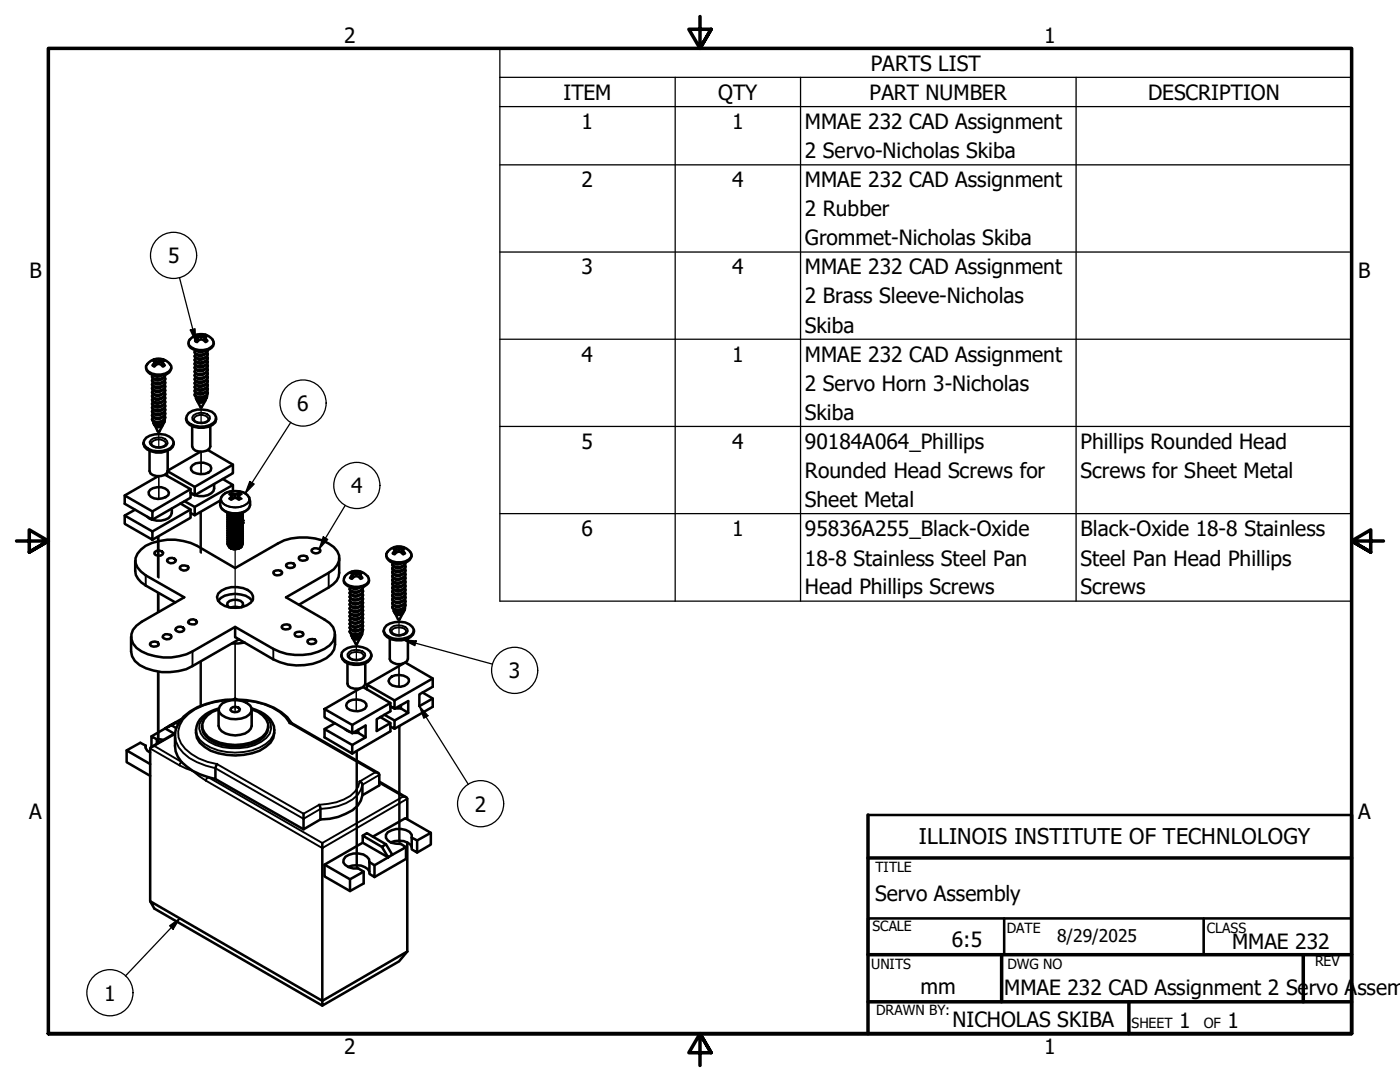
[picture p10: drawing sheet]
<svg xmlns="http://www.w3.org/2000/svg" width="279mm" height="216mm" viewBox="0 0 279 216" stroke-linecap="round" stroke-linejoin="round" font-family="sans-serif">
<!-- layer: Tweak Trail (ANSI) -->
<g fill="none" stroke="#000" stroke-width=".25">
<path d="M31.7 86.2v3.1M31.7 95.1v4.5M40.1 81.3v3.1M40.1 90.2v4.4M31.4 107.1v8.1M31.4 118.2v4M31.7 107v8.3M31.7 118.3v3.9M39.9 102.2v8M40.1 102.1v8.3M46.9 109.6v11.7M31.4 134v14.3"/>
<path d="M31.7 134v14.2M39.9 132.1v8.8M40.1 132v8.8M46.9 128.4v13.7M71.1 128.5v3.2M71.1 137.4v4.5M79.6 123.6v3.2M79.6 132.5v4.5M71.1 149.9v23.4M71.3 149.7v23.4M79.6 145v23.4M79.8 144.8v23.4"/>
</g>
<!-- layer: Visible Narrow (ANSI) -->
<g fill="none" stroke="#000" stroke-width=".38">
<path d="M29.4 72.6l-.3 .6a1.92 1.92 0 0 0 2.1 1.5 2.92 2.92 0 0 0 2.8-1l.2-.5-.3-.6M37.8 67.8l-.1 .5v.5a3.3 3.3 0 0 0 4.8 0l.1-.5-.2-.5M30.2 87.8a2.91 2.91 0 0 1 2.8-.2l.3 .4 .2 .5a2.1 2.1 0 0 1-3.1 .5l-.4-.4-.2-.4zM30.2 88.6a1.62 1.62 0 0 1 2.4-.7l.4 .3 .1 .4M38.6 82.9a2.47 2.47 0 0 1 3.2 .2l.1 .5a2.3 2.3 0 0 1-3.5 .2v-.5zM38.7 83.7a1.39 1.39 0 0 1 1.7-.9l.7 .2 .6 .7M44.1 99.3v.5l.3 .6a4.1 4.1 0 0 0 5.1 0l.3-.6-.1-.5M44.3 98.9a4.1 4.1 0 0 1 5.1-.1l.3 .6v.6a3.7 3.7 0 0 1-5.4 .1l-.2-.6zM46 99.3l.1 .4M46.1 99.2l.1 .5M46.2 98.4v.5M46.2 99l.1 .6"/>
<path d="M46.5 98.5l-.1 1.1M46.5 98.5l-.1 1M46.9 98.6v.8M47 98.6v.8M47.3 98.5l.1 1M47.4 98.5l.1 1.1M47.6 99v.6M47.7 98.4v.5M47.8 99.2l-.1 .5M47.8 99.3v.4M29.1 114.8v2M43.9 100.8a2.53 2.53 0 0 0 2.5 1.6 3.9 3.9 0 0 0 3.3-1.1l.2-.5"/>
<path d="M47.8 105.2l.2 .2M65.6 114.3v2.9M68.8 115l-.2 .5a1.8 1.8 0 0 0 2.1 1.5 3.1 3.1 0 0 0 2.8-1l.1-.5-.2-.5M77.3 110.1l-.2 .5a1.92 1.92 0 0 0 2 1.5 2.92 2.92 0 0 0 2.9-1l.1-.5-.2-.5M38.4 130v2.9M54.5 129.5v2.1M69.6 130.2a2.47 2.47 0 0 1 3.2 .2l.1 .4a2.16 2.16 0 0 1-3.1 .6l-.4-.3-.1-.5zM69.6 130.9a1.43 1.43 0 0 1 1.8-.8l.7 .1 .5 .7M78.1 125.2a2.51 2.51 0 0 1 3.2 .3l.1 .4a2.08 2.08 0 0 1-2.4 .9l-.7-.2-.4-.4-.1-.5zM78.1 126a1.43 1.43 0 0 1 1.8-.8l.6 .1 .5 .4 .1 .3M30 149.4l5.8 3.3M34.9 146.7a5.8 5.8 0 0 0 2.9 4.6l1.5 .8 1.8 .7 1.9 .5 17.6 10.1 3.3-2a11.2 11.2 0 0 0 7.5-2.8l.6-1 .3-1 3.4-2"/>
<path d="M34.9 146.5l-4.1 2.3 5.4 3.2-.4 .7M35.8 152.7l2.6 1.1 2.7 2M36.5 143.6a13.1 13.1 0 0 1 10-3.9 13.8 13.8 0 0 1 10.5 3.4l.8 1.2 17.1 9.8-3.1 1.9a4.7 4.7 0 0 1-3.2 3.5l-1.5 .6-3.4 .5-3.1 1.8-17.3-9.9a10.5 10.5 0 0 1-7.2-4.2 4.1 4.1 0 0 1 .4-4.7zM39.1 145.7a4.1 4.1 0 0 0 2.9 3.5 11.9 11.9 0 0 0 11-.7l1-.9 .5-.9 .2-1M41.1 155.8l.4-.7 22.8 13.1 16.2-9.3-4.8-2.7M41.1 155.8l23.2 13.4 17-9.8M43.6 141.5a5.3 5.3 0 0 0-3.8 3 3.3 3.3 0 0 0 1.9 3.5 11.1 11.1 0 0 0 10.4 0 3 3 0 0 0 1.5-4.4l-.8-.9-1.2-.7-1.4-.5"/>
</g>
<!-- layer: Visible (ANSI) -->
<g fill="none" stroke="#000" stroke-width=".51">
<path d="M30.4 71.9l.4-.2h1.7l.4 .2h-.3l-.2 .2 .5 .8-.4 .3-.8-.6-.5 .2-.4 .4-.4-.3 .5-.8-.2-.2zM30.5 74.8l-.1 .3v.3a1.88 1.88 0 0 0 2.4-.3l.2-.3a1.4 1.4 0 0 1-1.8 1l-.8-.4v-.3M30.7 74.9h1.2M30.7 71.9a1.49 1.49 0 0 0 1.9 0M30.7 72.5l.1 .4M30.8 71.7l.1 .2M30.9 74.9a.97 .97 0 0 0 1.3 0M30.9 72.1l.2 .5-.5 .4M31.2 71.7l-.1 .4M31.7 71.8v.5M32.1 71.7l.1 .4M32.3 79.5a1.07 1.07 0 0 1-1.4 .1"/>
<path d="M32.3 78.7a1.2 1.2 0 0 1-1.4 .1M32.3 77.9a1.2 1.2 0 0 1-1.4 .1M32.3 77.2a1.2 1.2 0 0 1-1.4 .1M32.3 76.4a1.08 1.08 0 0 1-1.4 .1M32.3 75.6a1.08 1.08 0 0 1-1.4 .1M32.4 72.1l-.1 .5 .4 .4M32.5 71.7l-.1 .2M32.6 72.5l-.1 .4M32.9 75.2l.1 .4a1.74 1.74 0 0 1-2.5 .6l-.1-.3 .1-.3M32.9 75.9l.1 .5a1.74 1.74 0 0 1-2.5 .6l-.1-.4 .1-.3M32.9 76.7l.1 .5a1.74 1.74 0 0 1-2.5 .5l-.1-.3 .1-.3M32.9 77.5a1.13 1.13 0 0 1-1.3 1.3l-.7-.1-.4-.2-.1-.3 .1-.3"/>
<path d="M32.9 78.2a1.13 1.13 0 0 1-1.3 1.4l-.7-.1-.4-.3-.1-.3 .1-.3M32.9 79.1l.1 .3a1.63 1.63 0 0 1-2.5 .6l-.1-.3 .1-.3M32.9 79.8l.1 .5a1.58 1.58 0 0 1-2.6 .2l.1-.3M33 79.4a1.4 1.4 0 0 1-1.8 1l-.8-.3v-.3M33 78.6v.1a1.4 1.4 0 0 1-1.8 .9l-.8-.3v-.3M33 77.9a1.4 1.4 0 0 1-1.8 1l-.8-.4v-.3M33 77a1.35 1.35 0 0 1-1.8 1.1l-.8-.3v-.4M33 76.3a1.35 1.35 0 0 1-1.8 1l-.8-.3v-.4M33 75.5a1.28 1.28 0 0 1-1.8 1h-.5l-.3-.3v-.3M33.9 72.6a2.89 2.89 0 0 0-4.8 .4 1.84 1.84 0 0 0 2 1.9 2.95 2.95 0 0 0 2.9-1l.2-.4v-.5l-.3-.4M37.9 67.7a2.83 2.83 0 0 1 4.7 .4 1.73 1.73 0 0 1-1.8 1.9 3.1 3.1 0 0 1-3.1-1l-.1-.4 .2-.8M38.9 67.1l.4-.3h1.7l.4 .3h-.3l-.2 .1 .5 .8-.4 .3-.4-.4-.5-.2-.8 .6-.4-.3 .5-.8-.2-.1z"/>
<path d="M39 69.9l-.1 .6a1.73 1.73 0 0 0 2.6-.7 1.56 1.56 0 0 1-2.6 .7v-.3M39.1 70h1.3M39.2 67.1h.1a1.57 1.57 0 0 0 1.7 0M39.2 67.6l.1 .4M39.3 66.8v.3M39.4 70a.97 .97 0 0 0 1.3 0M39.4 67.2l.1 .5-.4 .4M39.7 66.8l-.1 .4M40.1 66.9v.4M40.6 66.8l.1 .4M40.8 79.2a1.1 1.1 0 0 1-1.4 .1M40.8 78.4a1.1 1.1 0 0 1-1.4 .1"/>
<path d="M40.8 77.7a.99 .99 0 0 1-1.4 0M40.8 76.9a.99 .99 0 0 1-1.4 .1M40.8 76.1a.99 .99 0 0 1-1.4 .1M40.8 75.4a.99 .99 0 0 1-1.4 0M40.8 74.5a1.1 1.1 0 0 1-1.4 .2M40.8 73.8a1.1 1.1 0 0 1-1.4 .1M40.8 73a1.1 1.1 0 0 1-1.4 .2M40.8 72.3a.99 .99 0 0 1-1.4 0M40.8 71.5a.99 .99 0 0 1-1.4 .1M40.8 70.7a.99 .99 0 0 1-1.4 .1M40.9 79.8a.96 .96 0 0 1-1.5 .1M40.9 67.2l-.1 .5 .4 .4"/>
<path d="M41 79.7a1 1 0 0 1-1.3 .6M41 79.9l-.9 1.4-.7-1.3M41 66.8v.3M41.1 67.6l-.1 .4M41.3 79.3a1.17 1.17 0 0 1-1 .8 1.17 1.17 0 0 1-1.2-.6M41.3 70.3l.2 .4a1.55 1.55 0 0 1-2.6 .3l.2-.3M41.3 71.1l.2 .4a1.74 1.74 0 0 1-2.5 .6l-.1-.3 .2-.4M41.3 71.8l.2 .5a1.74 1.74 0 0 1-2.5 .5l-.1-.3 .2-.3M41.3 72.6l.2 .4a1.74 1.74 0 0 1-2.5 .6l-.1-.3 .2-.3M41.3 73.3l.2 .5a1.63 1.63 0 0 1-2.5 .6l-.1-.4 .2-.3M41.3 74.1l.2 .4a1.63 1.63 0 0 1-2.5 .6l-.1-.3 .2-.3M41.3 74.9l.2 .4a1.63 1.63 0 0 1-2.5 .6l-.1-.3 .2-.3"/>
<path d="M41.3 75.7l.2 .4a1.58 1.58 0 0 1-2.6 .3l.2-.3M41.3 76.5l.2 .4a1.74 1.74 0 0 1-2.5 .6l-.1-.3 .2-.4M41.3 77.2l.2 .5a1.74 1.74 0 0 1-2.5 .5l-.1-.3 .2-.3M41.3 78l.2 .4a1.74 1.74 0 0 1-2.5 .6l-.1-.3 .2-.3M41.3 78.8a.73 .73 0 0 1-.5 .9 1.42 1.42 0 0 1-1.7-.2v-.3M41.5 78.3a1.19 1.19 0 0 1-1.4 1.1 .97 .97 0 0 1-1.2-.7M41.5 77.5a1.19 1.19 0 0 1-1.4 1.1 .97 .97 0 0 1-1.2-.7M41.5 76.8a1.49 1.49 0 0 1-1.2 1 1.49 1.49 0 0 1-1.4-.5v-.1M41.5 76a1.49 1.49 0 0 1-1.2 1.1 1.49 1.49 0 0 1-1.4-.6v-.1M41.5 75.2a1.56 1.56 0 0 1-2.6 .7v-.3M41.5 74.5a1.39 1.39 0 0 1-1.9 1l-.7-.3v-.3M41.5 73.7a1.64 1.64 0 0 1-2.6 .7v-.3"/>
<path d="M41.5 72.9a1.19 1.19 0 0 1-1.4 1.1 .97 .97 0 0 1-1.2-.7M41.5 72.1a1.19 1.19 0 0 1-1.4 1.1 .97 .97 0 0 1-1.2-.7M41.5 71.4a1.49 1.49 0 0 1-1.2 1 1.49 1.49 0 0 1-1.4-.5v-.1M41.5 70.6a1.49 1.49 0 0 1-1.2 1.1 1.49 1.49 0 0 1-1.4-.6v-.1M28.6 88.3a1.67 1.67 0 0 0 1.6 1.7 4 4 0 0 0 4.3-.8l.2-.9M29.2 87.3a4.4 4.4 0 0 1 5.2 .3l.3 .6a2.11 2.11 0 0 1-2.3 1.8 3.4 3.4 0 0 1-3.8-1.5l.2-.6zM29.8 90v4l.2 .5a2.7 2.7 0 0 0 3.3 0l.2-.5v-4M30 97.7a2.54 2.54 0 0 1 3.7 .6l-.1 .5a2.68 2.68 0 0 1-3.9-.1v-.5zM30.2 88.6a1.94 1.94 0 0 0 2.9 0M31.5 95.1l-6.6 3.8M32.3 84.1a1.31 1.31 0 0 1-1.4 .1M32.3 83.3a1.2 1.2 0 0 1-1.4 .1"/>
<path d="M32.3 82.5a1.2 1.2 0 0 1-1.4 .2M32.3 81.8a1.08 1.08 0 0 1-1.4 .1M32.3 81a1.08 1.08 0 0 1-1.4 .1M32.3 80.3a1.07 1.07 0 0 1-1.4 0M32.4 84.7a.88 .88 0 0 1-1.5 .1M32.5 84.8l-.8 1.4-.2-.1-.6-1.2M32.6 84.6l-.1 .2a1.12 1.12 0 0 1-1.3 .4M32.8 84.2a1.41 1.41 0 0 1-2 .6l-.2-.4M32.8 83.7a.72 .72 0 0 1-.5 .9 1.42 1.42 0 0 1-1.7-.2l.1-.3M32.9 80.6l.1 .4a1.74 1.74 0 0 1-2.5 .6l-.1-.3 .1-.3M32.9 81.3l.1 .5a1.74 1.74 0 0 1-2.5 .6l-.1-.4 .1-.3M32.9 82.1l.1 .4a1.74 1.74 0 0 1-2.5 .6l-.1-.3 .1-.3"/>
<path d="M32.9 82.9a1.13 1.13 0 0 1-1.3 1.3l-.7-.1-.4-.2-.1-.3 .1-.4M33 94.7l5 2.9v1.7l-7.6 4.4a3.4 3.4 0 0 0 3.7-.8l.2-.5v-.9M33 83.2v.1a1.4 1.4 0 0 1-1.8 1l-.8-.4v-.3M33 82.4a1.35 1.35 0 0 1-1.8 1.1l-.8-.3v-.4M33 81.7a1.35 1.35 0 0 1-1.8 1l-.8-.3v-.4M33 80.9a1.28 1.28 0 0 1-1.8 1h-.5l-.3-.3v-.3M33 80.1v.1a1.4 1.4 0 0 1-1.8 1l-.8-.4v-.3M33.3 94.4v.5M33.5 94l5.4 3.2M37.1 83.4a1.67 1.67 0 0 0 1.6 1.8 4.4 4.4 0 0 0 4.3-.9l.1-.9M37.7 82.4a4.5 4.5 0 0 1 4.6-.2l.6 .5 .2 .5v.7a4 4 0 0 1-5.7 .2l-.3-.5 .2-.6zM38 97.6l-7.6 4.4v1.7l-5.5-3.2v-1.6l5.5 3.1"/>
<path d="M38.4 85v4.1a1.68 1.68 0 0 0 2.1 1l.8-.2 .5-.4 .2-.4v-4.1M38.4 92.8a3.1 3.1 0 0 1 3.6 .1l.2 .5a1.72 1.72 0 0 1-2.2 1.2l-1.5-.4-.3-.4-.1-.5zM38.7 83.7a1.92 1.92 0 0 0 2.9 .2l.1-.2M39.9 90.2l-6.4 3.7M41.5 89.8l5 2.9v1.7l-7.6 4.4M42.7 96.6a1.7 1.7 0 0 1-1.2 2.2 3.9 3.9 0 0 1-3.5-.4M43.9 99.9l-5 2.9M44.4 95.6l2.1 1.2v1.2M44.5 98.7a4.2 4.2 0 0 1 4.8 0 2.21 2.21 0 0 1 .5 2.4 2.21 2.21 0 0 1-1.9 1.4 3.6 3.6 0 0 1-3.8-1.3 2.5 2.5 0 0 1 .4-2.5zM45.8 98.6l.4-.2 .7 .2 .8-.2 .4 .2-.5 .3 .5 .6-.4 .2-.4-.3h-.4l-.7 .3-.4-.2 .4-.6zM46.2 98.9l.2 .7M46.5 96.8l-7.6 4.4v1.6l-.9-.4"/>
<path d="M46.5 92.7l-7.6 4.5v1.6l-.9-.5M47.6 98.9l-.1 .7M24.9 102.9l5.5 3.1v1.7l-5.5-3.2zM26.9 101.7l-2 1.2M27 111.9v2a3.7 3.7 0 0 0 2.1 2.9l5.9 3.4M29.4 103.1l1 .6M30.9 110.2a1.14 1.14 0 0 1 1.7 .1l-.2 .3a1.2 1.2 0 0 1-1.6-.1zM33.4 111.6a1.14 1.14 0 0 1 1.7 .2l-.1 .3a1.07 1.07 0 0 1-1.7-.1zM35.9 113.1a1.3 1.3 0 0 1 1.8 .1 .99 .99 0 0 1-.9 .7 .99 .99 0 0 1-.9-.5zM36 100.5l2 1.2v1.6l-7.6 4.4M36.8 100l2.1 1.2M38 101.7l-7.6 4.3"/>
<path d="M43.6 119.9a3.8 3.8 0 0 1 3.3-1.4 4.1 4.1 0 0 1 3.5 1.4M43.6 118.4a4.9 4.9 0 0 1 6.6-.1l.3 .6v.7a3.7 3.7 0 0 1-3.4 1.7 3.9 3.9 0 0 1-3.6-1.5l-.2-.7zM45.7 109v.2M45.7 102.4a2.54 2.54 0 0 0 2.1 .1M45.9 102.5l1.7 .1M46.3 104.8h1.1M46.3 104.4h1.1M46.3 103.9h1.1M46.3 103.5h1.1M46.3 103.1h1.1M46.3 102.6h1.1M46.3 109.2l.5 .1 .6-.1"/>
<path d="M46.3 108.4h1.1M46.3 107.9h1.1M46.3 107.5h1.1M46.3 107.1h1.1M46.3 106.6h1.1M46.3 106.2h1.1M46.3 105.7h1.1M46.3 105.3h1.1M47.4 108.8h-1.1M48.4 102.3a1.63 1.63 0 0 1-2.1 .8l-.8-.4-.1-.4a1.76 1.76 0 0 0 2.7 .3l.3-.2a1.25 1.25 0 0 1-1.5 1.1l-1.2-.2-.2-.4v-.3M48.4 102.8a1.25 1.25 0 0 1-1.5 1.1l-1.2-.2-.2-.3v-.4M48.4 103.3a1.25 1.25 0 0 1-1.5 1.1l-1.2-.3-.2-.3v-.4"/>
<path d="M48.4 103.7a1.25 1.25 0 0 1-1.5 1.1l-1.2-.2-.2-.3v-.4M48.4 104.1a1.24 1.24 0 0 1-1.5 1.2l-1.2-.3-.2-.3v-.4M48.4 104.5a1.19 1.19 0 0 1-1.3 1.2 1.54 1.54 0 0 1-1.6-.7v-.2M48.4 105a1.24 1.24 0 0 1-1.5 1.2l-.7-.1-.5-.2-.2-.4v-.3M48.4 105.4a1.24 1.24 0 0 1-1.5 1.2h-.7l-.5-.3-.2-.3v-.3M48.4 105.9a1.24 1.24 0 0 1-1.5 1.2l-.7-.1-.5-.3-.2-.3v-.3M48.4 106.3a1.24 1.24 0 0 1-1.5 1.2l-.7-.1-.5-.2-.2-.3v-.3M48.4 106.7a1.24 1.24 0 0 1-1.5 1.2h-.7l-.5-.3-.2-.3v-.3M48.4 107.2a1.24 1.24 0 0 1-1.5 1.2l-.7-.1-.5-.2-.2-.3v-.4M48.4 107.6v.5a2 2 0 0 1-2.9 .1v-.3M48.4 108.1v.4a2 2 0 0 1-2.9 .1v-.3M48.4 108.6a1.44 1.44 0 0 1-1.9 .9l-.8-.3a1.85 1.85 0 0 0 2.5-.2"/>
<path d="M48.5 104.3a1.72 1.72 0 0 1-2.5 .9 .68 .68 0 0 1-.6-.7M48.5 103.9a1.39 1.39 0 0 1-1.6 1 1.23 1.23 0 0 1-1.5-.8M48.5 103.4a1.01 1.01 0 0 1-1 .9 2.13 2.13 0 0 1-2-.3l-.1-.4M48.5 103a1.01 1.01 0 0 1-1 .9 2.13 2.13 0 0 1-2-.3l-.1-.4M48.5 102.6a1.71 1.71 0 0 1-1.5 1 1.71 1.71 0 0 1-1.6-.8v-.1M48.5 108.3a1 1 0 0 1-1 .9 1.66 1.66 0 0 1-2.1-.7M48.5 107.8a1 1 0 0 1-1 1 1.66 1.66 0 0 1-2.1-.7M48.5 107.4a1 1 0 0 1-1 .9 1.66 1.66 0 0 1-2.1-.7M48.5 106.9a1 1 0 0 1-1 1 1.72 1.72 0 0 1-2.1-.6v-.1M48.5 106.5a1 1 0 0 1-1 .9 1.49 1.49 0 0 1-2.1-.7M48.5 106a1 1 0 0 1-1 1 1.49 1.49 0 0 1-2.1-.7M48.5 105.6a1 1 0 0 1-1 1 1.49 1.49 0 0 1-2.1-.7"/>
<path d="M48.5 105.2a1 1 0 0 1-1 .9 1.49 1.49 0 0 1-2.1-.7M48.5 104.7a1 1 0 0 1-1 1 2.13 2.13 0 0 1-2-.4l-.1-.3M54.6 114a1.22 1.22 0 0 1 1.7 .2 1.01 1.01 0 0 1-1.8 .2zM57.1 112.6a1.22 1.22 0 0 1 1.8 .2 1.01 1.01 0 0 1-1.8 .1zM59.7 111.1a1.22 1.22 0 0 1 1.7 .2l-.1 .3a1.22 1.22 0 0 1-1.7-.2zM62.2 109.7a1.3 1.3 0 0 1 1.7 .1 .99 .99 0 0 1-.8 .7 .99 .99 0 0 1-.9-.5zM67.7 111.4v2.9a3.4 3.4 0 0 1-2.1 2.9l-5.9 3.4M69.8 114.3l.4-.2h1.7l.4 .2-.5 .3 .5 .7-.4 .2-.3-.4-.5-.2-.5 .2-.4 .4-.4-.2 .6-.7zM70 117.2l-.2 .3 .1 .2a1.66 1.66 0 0 0 2.6-.5 1.55 1.55 0 0 1-2.7 .4v-.1M70.1 117.2l.6 .2 .7-.1M70.2 114.9v.4M70.2 114.4l.1-.1a1.43 1.43 0 0 0 1.7 .1"/>
<path d="M70.2 114.1l.1 .2M70.4 117.3a.9 .9 0 0 0 1.2 0M70.4 114.6l.1 .4-.5 .4M70.6 114.1v.4M71.1 114.1v.5M71.6 114.1v.4M71.8 119.6a1.2 1.2 0 0 1-1.4 0M71.8 118.7a1.1 1.1 0 0 1-1.4 .2M71.8 118a1.1 1.1 0 0 1-1.4 .1M71.8 114.6v.4l.4 .4M71.9 114.1v.2M72 114.9l-.1 .4"/>
<path d="M72.3 117.5l.1 .5-.2 .4a1.92 1.92 0 0 1-2.3 .2l-.1-.4 .2-.3M72.3 118.3l.1 .4a1.58 1.58 0 0 1-2.5 .6l-.1-.3 .2-.3M72.3 119.1l.1 .4a1.58 1.58 0 0 1-2.5 .6l-.1-.3 .2-.4M72.3 119.9l.1 .4a1.58 1.58 0 0 1-2.5 .5l-.1-.3 .2-.2M72.5 119.4a1.5 1.5 0 0 1-1.2 1.1 1.5 1.5 0 0 1-1.5-.6v-.1M72.5 118.7a1.56 1.56 0 0 1-2.3 .9l-.4-.5M72.5 117.9a1.53 1.53 0 0 1-2.7 .5v-.2M73.3 115a2.8 2.8 0 0 0-4.7 .4 1.36 1.36 0 0 0 1.4 1.8 3.5 3.5 0 0 0 3.5-.9l.2-.4-.3-.9M78.4 109.4l.7-.2h1.4l.3 .2h-.3l-.2 .3 .5 .7-.3 .2-.9-.6-.5 .2-.4 .4-.3-.2 .5-.7-.2-.3zM78.5 112.3l-.2 .3a1.31 1.31 0 0 0 1.5 .6l1-.6 .1-.4a1.28 1.28 0 0 1-1.8 1h-.4l-.3-.3-.1-.3M78.6 112.3l.3 .2h1M78.7 109.5l.1-.1a1.15 1.15 0 0 0 1.6 0l.1 .1"/>
<path d="M78.7 110v.4M78.7 109.2l.1 .2M78.8 112.4a.97 .97 0 0 0 1.3 0M78.9 109.7l.1 .3-.5 .5M79.1 109.2v.4M79.6 109.2v.5M80.1 109.2v.4M80.3 119.3a1.2 1.2 0 0 1-1.5 .1M80.3 118.5a1.08 1.08 0 0 1-1.5 .1M80.3 117.7a1.08 1.08 0 0 1-1.5 .1M80.3 117a1.08 1.08 0 0 1-1.5 0M80.3 116.2a1.08 1.08 0 0 1-1.5 .1"/>
<path d="M80.3 115.4a1.31 1.31 0 0 1-1.5 .1M80.3 114.6a1.2 1.2 0 0 1-1.5 .1M80.3 113.9a1.2 1.2 0 0 1-1.5 .1M80.3 113.1a1.07 1.07 0 0 1-1.5 .1M80.3 109.7v.3l.3 .5M80.5 109.2l-.1 .2M80.5 110v.4M80.8 112.6l.1 .5a1.74 1.74 0 0 1-2.5 .6l-.1-.4 .2-.3M80.8 113.4l.1 .5a1.74 1.74 0 0 1-2.5 .5l-.1-.3 .2-.3M80.8 114.2a1.13 1.13 0 0 1-1.3 1.3l-.6-.1-.5-.2-.1-.3 .2-.3M80.8 114.9a1.13 1.13 0 0 1-1.3 1.4l-.6-.1-.5-.2-.1-.4 .2-.3M80.8 115.8l.1 .3a1.63 1.63 0 0 1-2.5 .6l-.1-.3 .2-.3"/>
<path d="M80.8 116.5l.1 .5a1.58 1.58 0 0 1-2.6 .2l.2-.3M80.8 117.3l.1 .4a1.74 1.74 0 0 1-2.5 .6l-.1-.3 .2-.3M80.8 118l.1 .5a1.74 1.74 0 0 1-2.5 .6l-.1-.4 .2-.3M80.8 118.8l.1 .5a1.74 1.74 0 0 1-2.5 .5l-.1-.3 .2-.3M80.8 119.6a1.13 1.13 0 0 1-1.3 1.3l-.6-.1-.5-.2-.1-.3 .2-.3M80.9 120a1.4 1.4 0 0 1-1.8 1l-.7-.4-.1-.3M80.9 119.1a1.35 1.35 0 0 1-1.8 1.1l-.7-.3-.1-.3M80.9 118.4a1.35 1.35 0 0 1-1.8 1l-.7-.3-.1-.4M80.9 117.6a1.28 1.28 0 0 1-1.8 1h-.4l-.3-.3-.1-.3M80.9 116.8a1.28 1.28 0 0 1-1.8 1.1l-.7-.4-.1-.3M80.9 116.1a1.4 1.4 0 0 1-1.8 1l-.7-.3-.1-.3M80.9 115.3v.1a1.4 1.4 0 0 1-1.8 .9l-.7-.3-.1-.3"/>
<path d="M80.9 114.6a1.4 1.4 0 0 1-1.8 1l-.7-.3-.1-.4M80.9 113.7a1.35 1.35 0 0 1-1.8 1.1l-.7-.3-.1-.4M80.9 113a1.35 1.35 0 0 1-1.8 1l-.7-.3-.1-.4M81.8 110.1a2.89 2.89 0 0 0-4.7 .4 1.84 1.84 0 0 0 1.9 1.9 2.95 2.95 0 0 0 3-1l.2-.4-.1-.5-.2-.4M26.2 127.1v2.9a3.9 3.9 0 0 0 2.9 3.3 11.4 11.4 0 0 0 9.3-.4l9.3-5.3M30 128.3a1.15 1.15 0 0 1 1.7 .2l-.1 .3a1.22 1.22 0 0 1-1.7-.2zM32.6 126.8a1.23 1.23 0 0 1 1.6 .1v.4a1.14 1.14 0 0 1-1.8-.2zM35.1 125.3a1.07 1.07 0 0 1 1.7 .2l-.1 .3a1.14 1.14 0 0 1-1.7-.1zM37.7 123.9a1.07 1.07 0 0 1 1.6 .1l-.1 .3a1.3 1.3 0 0 1-1.7-.1zM45.7 121.2l-.4-.5 .1-.4a2.22 2.22 0 0 1 3.1 0v.4l-.3 .5M46 121.2l.6-.1 1.2 .1M46.6 139.6l.3-.2 .3 .2"/>
<path d="M46.9 125.1l-8.5 4.9a10.8 10.8 0 0 1-11.2-.7 2.88 2.88 0 0 1 0-4.5l1.1-.7 8.5-4.9-7.7-4.4a3.5 3.5 0 0 1-2-3.4 5.4 5.4 0 0 1 4.7-3.5 10.9 10.9 0 0 1 7.5 1l7.6 4.4 8.5-4.8a11 11 0 0 1 10.2 0 3.1 3.1 0 0 1 1.7 4.2l-.7 .9-1 .7-8.5 4.9 7.7 4.4a3.1 3.1 0 0 1 2 3 3.1 3.1 0 0 1-2 2.9 11.2 11.2 0 0 1-10.3 0l-7.6-4.4v2l7.6 4.5a11.2 11.2 0 0 0 10.7-.3l.9-.8 .6-.9 .2-1v-2M46.9 139.4v.2M48.8 128.2l-2.5 .2M56.3 124.8a1.13 1.13 0 0 1 1.7 .2l-.1 .3a1.22 1.22 0 0 1-1.7-.1zM58.9 126.3a1.22 1.22 0 0 1 1.7 .2 1.01 1.01 0 0 1-1.8 .1zM61.4 127.8a1.22 1.22 0 0 1 1.7 .2 1.01 1.01 0 0 1-1.8 .1zM68.1 130.7a1.78 1.78 0 0 0 1.5 1.8 4.9 4.9 0 0 0 3.8-.4l.5-.6 .2-.8M68.6 129.7a4.2 4.2 0 0 1 5.3 .3l.2 .6a2.08 2.08 0 0 1-2.2 1.8 4.1 4.1 0 0 1-3.5-1l-.3-.5 .1-.7zM69.3 132.3v4.1a1.68 1.68 0 0 0 2.2 1l.8-.2 .4-.4 .2-.4v-4.1M69.6 130.9a1.9 1.9 0 0 0 2.9 .3l.1-.3M69.7 139.9a2.88 2.88 0 0 1 3.4 .6l.1 .4a2.51 2.51 0 0 1-3.4 .8l-.5-.4-.2-.5 .1-.5zM71.8 126.5a.99 .99 0 0 1-1.4 .1"/>
<path d="M71.8 125.7a.99 .99 0 0 1-1.4 .1M71.8 125a.99 .99 0 0 1-1.4 0M71.8 124.1a1.1 1.1 0 0 1-1.4 .2M71.8 123.4a1.1 1.1 0 0 1-1.4 .1M71.8 122.6a.99 .99 0 0 1-1.4 .1M71.8 121.9a.99 .99 0 0 1-1.4 0M71.8 121.1a.99 .99 0 0 1-1.4 .1M71.8 120.3a.99 .99 0 0 1-1.4 .1M71.9 127.1a1.02 1.02 0 0 1-1.6 .2M71.9 127.1l-.8 1.4-.7-1.2M72 137.3l-7.2 4.2 5.5 3.2v1.6l-5.5-3.2v-1.6M72 127l-.1 .2a1.22 1.22 0 0 1-1.3 .3"/>
<path d="M72.3 126.6a1.41 1.41 0 0 1-2 .6l-.2-.4M72.3 120.6l.1 .5a1.58 1.58 0 0 1-2.6 .2l.2-.3M72.3 121.4l.1 .5a1.68 1.68 0 0 1-2.5 .5l-.1-.3 .2-.3M72.3 122.2l.1 .4-.2 .5a2.24 2.24 0 0 1-2.3 .1l-.1-.3 .2-.3M72.3 122.9l.1 .5-.2 .4a1.92 1.92 0 0 1-2.3 .2l-.1-.4 .2-.3M72.3 123.7l.1 .4a1.58 1.58 0 0 1-2.5 .6l-.1-.3 .2-.3M72.3 124.5l.1 .4a1.58 1.58 0 0 1-2.5 .6l-.1-.3 .2-.3M72.3 125.3l.1 .4a1.55 1.55 0 0 1-2.6 .3l.2-.3M72.3 126a.95 .95 0 0 1-1.1 1.1h-.5l-.5-.2-.2-.2 .1-.2M72.5 137.1l5.4 3.2v1.6l-2.7 1.6v2.4l2.7-1.6M72.5 125.6a1.5 1.5 0 0 1-1.2 1.1 1.5 1.5 0 0 1-1.5-.7M72.5 124.8a1.5 1.5 0 0 1-1.2 1.1 1.5 1.5 0 0 1-1.5-.6v-.1"/>
<path d="M72.5 124.1a1.56 1.56 0 0 1-2.3 .9l-.4-.5M72.5 123.3a1.53 1.53 0 0 1-2.7 .5v-.1M72.5 122.5a1.53 1.53 0 0 1-2.7 .5v-.1M72.5 121.7a1.53 1.53 0 0 1-2.7 .5v-.1M72.5 121a1.47 1.47 0 0 1-1.3 1 1.47 1.47 0 0 1-1.4-.7M72.5 120.2a1.5 1.5 0 0 1-1.2 1.1 1.5 1.5 0 0 1-1.5-.7M73.2 137.5v-.9l5.5 3.2v1.6l-.8-.5M76.6 125.8a1.77 1.77 0 0 0 1.5 1.8 4.2 4.2 0 0 0 4.3-1l.2-.8M77.2 124.8a4.3 4.3 0 0 1 5.1 .3l.3 .6a2.11 2.11 0 0 1-2.2 1.7 3.9 3.9 0 0 1-3.5-.8l-.3-.7 .1-.6zM77.8 127.4v4.1a2.05 2.05 0 0 0 2.9 .8l.5-.3 .2-.5v-4.1M78.1 126a1.84 1.84 0 0 0 3 0M78.2 135a3 3 0 0 1 3.4 .5 1.5 1.5 0 0 1-1.7 1.5l-1.6-.2-.5-.4-.3-.5 .2-.5z"/>
<path d="M80.3 121.6a1.08 1.08 0 0 1-1.5 .1M80.3 120.8a1.08 1.08 0 0 1-1.5 .1M80.3 120a1.2 1.2 0 0 1-1.5 .1M80.3 122.2a.9 .9 0 0 1-1.5 .1M80.5 122.2l-.9 1.4h-.2l-.5-1.2M80.5 122v.3a1.22 1.22 0 0 1-1.4 .3M80.5 132.4l-7.3 4.2M80.8 121.7a1.41 1.41 0 0 1-2.1 .5l-.2-.3M80.8 121.2a.72 .72 0 0 1-.5 .9 1.42 1.42 0 0 1-1.8-.2l.1-.3M80.8 120.3a1.13 1.13 0 0 1-1.3 1.4l-.6-.1-.5-.3-.1-.3 .2-.2M80.9 132.2l5.5 3.2v1.6l-2.7 1.6v2.3l2.7-1.5M80.9 120.7v.1a1.4 1.4 0 0 1-1.8 .9l-.7-.3-.1-.3"/>
<path d="M84.3 138.2l2.1 1.2v1.6l-7.7 4.4M86.4 135.4l-7.7 4.4M25.3 149.7v2.4l4.7 2.7M29.1 149.2v-.4l-1.1-.6-2.7 1.5 4.7 2.8M29.1 148.8v.5l.3 .5 .6 .4M30.8 148.8l-.7 .3-.1 .3v30.4M31.3 147.5l1.3 .1M31.3 147.5v.9M33 145.4l2.1-1.2zM34.2 144.7l1 .6M34.7 146.4l-1.7-1-2.8 1.5M34.9 146.3l-4.7 2.7v-2.1l1.1 .6"/>
<path d="M35.1 144.2l.4 .3M36.3 143.4l-2.5 1.4M40.3 144.8a2.94 2.94 0 0 0 1.7 2.9 10.1 10.1 0 0 0 9.9 0 2.94 2.94 0 0 0 1.6-2.9M43 155.4l17.6 10.1M43.6 141.5a4.3 4.3 0 0 0-3.2 3 3.3 3.3 0 0 0 2.2 3.2 10.1 10.1 0 0 0 9.7-.6 2.64 2.64 0 0 0 .2-4.4l-1-.7-1.3-.5M43.6 141.6v3.2a2.43 2.43 0 0 0 2.3 1.8 4.3 4.3 0 0 0 4.1-1.2l.2-.6v-3.2M43.7 141.4a6.4 6.4 0 0 0-4.2 2.8 3.7 3.7 0 0 0 1.3 4.8 10.9 10.9 0 0 0 7.8 1.6 7.9 7.9 0 0 0 5.4-2.4 3.8 3.8 0 0 0-1.2-5.7l-2.6-1.1M44.4 140.3a4.8 4.8 0 0 1 5.5 .5l.3 .6a2.13 2.13 0 0 1-2.1 2 4.2 4.2 0 0 1-4.3-1.3l-.2-.6 .3-.6zM46.1 141.4a1.22 1.22 0 0 1 1.8 .1 1.07 1.07 0 0 1-.9 .7 1.07 1.07 0 0 1-1-.5zM57.8 144.3h.4l17.3 9.9M58.2 144.3a10.2 10.2 0 0 0-7.1-4.3 17.9 17.9 0 0 0-13.2 2 6.1 6.1 0 0 0-3 4.7v2.1a5.1 5.1 0 0 0 2.3 4.1 13.3 13.3 0 0 0 5.8 2.5v-2.1l.3-.8M64.8 145.5l5.5 3.2"/>
<path d="M66.8 144.3l-2 1.2v1.6l5.5 3.3v-1.7M68.8 145.5l1 .5M70.3 146.3l2.7-1.5v2.3M70.4 146.2h1.1M71.5 146.2l1.5 .9-2.7 1.6M71.5 145.6v.6M72.3 158.7a4.7 4.7 0 0 1-3.3 3.7l-1.5 .6-1.7 .4-1.9 .1M74.9 154.1l.7 .3 .1 2.3-3.4 2v-2.1l-.2-.5-.3-.1M75.7 156l5.3 3.1M75.9 143.1l2 1.2v1.6l-7.6 4.5M76.7 142.6l2 1.2M77.9 141l.4 .2"/>
<path d="M77.9 140.3l-7.6 4.4M78.7 143.8v1.6l-.8-.4M78.7 141.4l2.8-1.5v2.3M78.9 141.4h1.1M80 141.4l1.5 .8-2.8 1.6M80 140.7v.7M80.5 158.9l.7 .2 .1 .3v4M60.6 162.4v3.1l3.3-2M63.7 160.6l.2 .6v2.3M64.3 168.2v32.5l15.3-8.9 1.7-1.9M64.8 172.5v2.4l5 2.9M69.5 173a3.3 3.3 0 0 1 4.2 .9"/>
<path d="M72.4 166.8v1.3l5.1 3M72.4 168.1l-7.6 4.4 5 3 2.8-1.6-1.1-.6a2.89 2.89 0 0 1-3-1.2l.1-.6a3.2 3.2 0 0 1 3.9-1l.7 .4 .5 .5v.6M72.6 173.9v2.4l-2.8 1.5v-2.3M73.7 172v2.4l1 .6v-2.3M74.4 166.9l6.5-3.6 5.1 2.9-2.8 1.5-1-.6M76.2 169l.8-.5 1.3 2.1-.8 .5zM77 168.5l-3.8-2.3-.8 .6 3.8 2.2M77.5 171.1l-2.8 1.6-1-.7M78 168.1a4 4 0 0 1 3.9 .4l.3 .5M81 169v2.4l-6.3 3.6M81.3 168.1v21.8M82.2 167.1v-.5a3.2 3.2 0 0 0-4-.9l-.8 .4-.4 .5a1.74 1.74 0 0 0 2 1.7l1 .1 1 .6-2.7 1.6"/>
<path d="M82.2 167.1v2.4l1 .6v-2.4M86 166.2v2.3l-2.8 1.6M81.3 189.9l-17 9.8-34.3-19.9 .8 1.5 33.5 19.4"/>
</g>
<!-- layer: Visible Narrow (ANSI) -->
<g fill="#000">
<circle cx="45.8" cy="99.5" r=".19"/>
<circle cx="45.8" cy="98.6" r=".19"/>
<circle cx="48.1" cy="99.5" r=".19"/>
<circle cx="48.1" cy="98.6" r=".19"/>
</g>
<!-- layer: Visible (ANSI) -->
<g fill="#000">
<circle cx="45.4" cy="107.6" r=".25"/>
<circle cx="45.4" cy="108.1" r=".25"/>
<circle cx="48.5" cy="104.3" r=".25"/>
<circle cx="48.5" cy="103.9" r=".25"/>
</g>
<!-- layer: Symbol (ANSI) -->
<g fill="none" stroke="#000" stroke-width=".25">
<path d="M99.8 15.4v-5.7h169.9v5.7M99.8 15.4h169.9v5.9M99.8 15.4v104.6h169.9v-98.7M134.7 15.4v104.6M159.8 15.4v104.6M214.8 15.4v104.6M99.8 21.3h169.9M99.8 32.9h169.9M35.8 55.4l3.3 12.7M99.8 50.3h169.9M38 65.8l.9-.2 .2 2.5zM99.8 67.7h169.9"/>
<path d="M49.8 96.1l.9 .5-1.7 1.8zM58 84.3l-9 14.1M99.8 85.1h169.9M64.5 107.1l.9 .5-1.7 1.9zM68.9 100.8l-5.2 8.7M99.8 102.5h169.9M80.5 127.7l2.6 .2-.3 .9zM80.5 127.7l17.8 4.8M83.7 140.9l1.7 1.9-.8 .5zM83.7 140.9l9.8 15.6M33.8 184.7l2.1-1.4-1.4 2.1zM35.9 183.3l-10.9 11.5"/>
<circle cx="34.6" cy="51" r="4.6"/>
<circle cx="60.5" cy="80.4" r="4.6"/>
<circle cx="71.2" cy="96.9" r="4.6"/>
<circle cx="102.7" cy="133.8" r="4.6"/>
<circle cx="95.9" cy="160.4" r="4.6"/>
<circle cx="21.9" cy="198.1" r="4.6"/>
</g>
<!-- layer: Border (ANSI) -->
<path d="M139.7 3.3v6.4l-2.2-3.9h4.4l-2.2 3.9 2.2-3.9M3.3 107.9h6.4l-3.9-2.2v4.5l3.9-2.3-3.9 2.3M276.1 107.9h-6.4l3.9-2.2v4.5l-3.9-2.3 3.9 2.3M173.2 171.2h96.5M173.2 162.6v43.6M269.7 162.6v43.6h-260h260v-196.5h-260v196.5M173.2 190.5h96.5M173.2 199.9h96.5M199.9 190.5v9.4M225.3 199.9v6.3M260.1 190.5v9.4M141.9 210.1l-2.2-3.9 2.2 3.9h-4.4l2.2-3.9v6.4" fill="none" stroke="#000" stroke-width=".7"/>
<!-- layer: Title (ANSI) -->
<path d="M173.2 162.6h96.5M173.2 183.3h96.5v7.2h-96.5zM200.4 183.3v7.2M240.2 183.3v7.2M173.2 206.2h96.5" fill="none" stroke="#000" stroke-width=".51"/>
<!-- layer: Symbol (ANSI) -->
<path d="M38 65.8l.9-.2 .2 2.5zM49.8 96.1l.9 .5-1.7 1.8zM64.5 107.1l.9 .5-1.7 1.9zM80.5 127.7l2.6 .2-.3 .9zM83.7 140.9l1.7 1.9-.8 .5zM33.8 184.7l2.1-1.4-1.4 2.1z" fill="#000"/>
<text font-size="4.3" x="183.4" y="168.5">ILLINOIS INSTITUTE OF TECHNLOLOGY</text>
<g font-size="4.2">
<text x="68.7" y="8.6">2</text>
<text x="208.4" y="8.6">1</text>
<text x="173.8" y="14.1">PARTS LIST</text>
<text x="112.5" y="19.9">ITEM</text>
<text x="143.3" y="19.9">QTY</text>
<text x="173.5" y="19.9">PART NUMBER</text>
<text x="229.1" y="19.9">DESCRIPTION</text>
<text x="116.1" y="25.7">1</text>
<text x="146.1" y="25.7">1</text>
<text x="160.7" y="25.7">MMAE 232 CAD Assignment</text>
<text x="160.7" y="31.5">2 Servo-Nicholas Skiba</text>
<text x="116.1" y="37.3">2</text>
<text x="146.1" y="37.3">4</text>
<text x="160.7" y="37.3">MMAE 232 CAD Assignment</text>
<text x="160.7" y="43.1">2 Rubber</text>
<text x="33.5" y="52.5">5</text>
<text x="160.7" y="49">Grommet-Nicholas Skiba</text>
<text x="5.9" y="55.5">B</text>
<text x="116.1" y="54.7">3</text>
<text x="146.1" y="54.7">4</text>
<text x="160.7" y="54.7">MMAE 232 CAD Assignment</text>
<text x="271.1" y="55.5">B</text>
<text x="160.7" y="60.5">2 Brass Sleeve-Nicholas</text>
<text x="160.7" y="66.4">Skiba</text>
<text x="116.1" y="72.1">4</text>
<text x="146.1" y="72.1">1</text>
<text x="160.7" y="72.1">MMAE 232 CAD Assignment</text>
<text x="160.7" y="78">2 Servo Horn 3-Nicholas</text>
<text x="59.3" y="82">6</text>
<text x="160.7" y="83.8">Skiba</text>
<text x="116.1" y="89.5">5</text>
<text x="146.1" y="89.5">4</text>
<text x="160.7" y="89.6">90184A064_Phillips</text>
<text x="215.6" y="89.6">Phillips Rounded Head</text>
<text x="160.7" y="95.4">Rounded Head Screws for</text>
<text x="215.6" y="95.4">Screws for Sheet Metal</text>
<text x="70.1" y="98.4">4</text>
<text x="160.7" y="101.2">Sheet Metal</text>
<text x="116.1" y="107">6</text>
<text x="146.1" y="106.9">1</text>
<text x="160.7" y="107">95836A255_Black-Oxide</text>
<text x="215.6" y="107">Black-Oxide 18-8 Stainless</text>
<text x="160.7" y="112.8">18-8 Stainless Steel Pan</text>
<text x="215.6" y="112.8">Steel Pan Head Phillips</text>
<text x="160.7" y="118.6">Head Phillips Screws</text>
<text x="215.6" y="118.6">Screws</text>
<text x="101.5" y="135.3">3</text>
<text x="94.7" y="161.9">2</text>
<text x="5.8" y="163.4">A</text>
<text x="271" y="163.4">A</text>
<text x="174.6" y="179.8">Servo Assembly</text>
<text x="189.9" y="188.9">6:5</text>
<text x="245.9" y="189.4">MMAE 232</text>
<text x="20.8" y="199.6">1</text>
<text x="183.7" y="198.3">mm</text>
<text x="200.4" y="198.5">MMAE 232 CAD Assignment 2 Se</text>
<text x="261.2" y="198.5">rvo A</text>
<text x="270.9" y="198.5">ssem</text>
<text x="190.1" y="204.9">NICHOLAS SKIBA</text>
<text x="235.3" y="205.1">1</text>
<text x="245" y="205.1">1</text>
<text x="68.7" y="210.3">2</text>
<text x="208.4" y="210.3">1</text>
</g>
<text font-size="3.5" x="210.9" y="188">8/29/2025</text>
<g font-size="2.8">
<text x="174.8" y="173.9">TITLE</text>
<text x="174.1" y="185.9">SCALE</text>
<text x="200.9" y="186.1">DATE</text>
<text x="240.9" y="186.1">CLASS</text>
<text x="173.9" y="193.3">UNITS</text>
<text x="201" y="193.3">DWG NO</text>
<text x="262.4" y="192.7">REV</text>
<text x="174.9" y="202.5">DRAWN BY:</text>
<text x="225.8" y="205.1">SHEET</text>
<text x="240.2" y="205.1">OF</text>
</g>
</svg>
